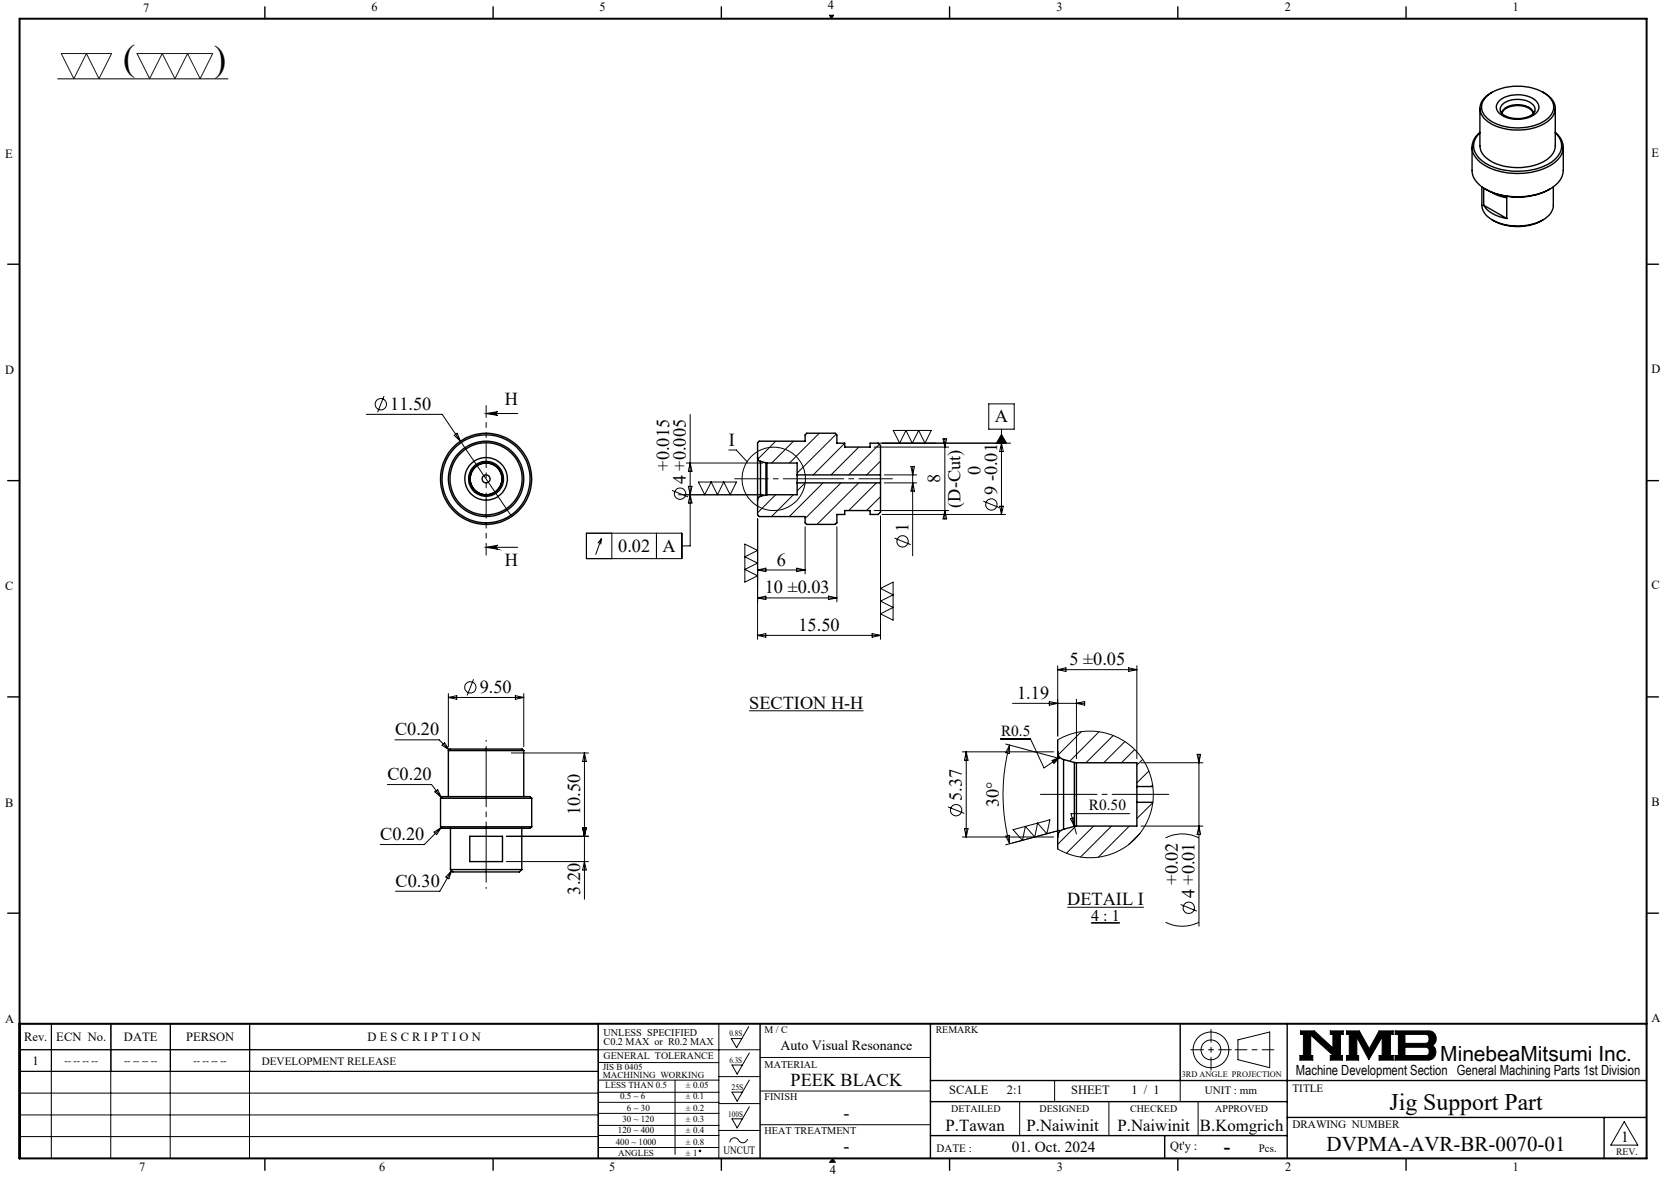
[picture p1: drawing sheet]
<svg xmlns="http://www.w3.org/2000/svg" width="420mm" height="297mm" viewBox="0 0 420 297" stroke-linecap="round" stroke-linejoin="round" font-family="sans-serif">
<g fill="none" stroke="#000" stroke-width=".25">
<path d="M14.5 19.9h43M209.2 3.8h1.1l-.6 .9zM96.9 99.9l-1.7 4.1M92.4 104.6h19.1l4.6 6.7M114.6 109.9l.7-.6 .8 2zM116.1 111.3l13 19M122.6 104.3l3-.4a.49 .49 0 0 0-.5 .4 .49 .49 0 0 0 .5 .5zM122.6 104.3h8M173.1 116.8h19.4M174.1 104.6v33.2h-2.1M174.1 116.8l.5 2.1h-1zM183.8 113.6h1.9l2.8 2.9"/>
<path d="M195.7 111.3l-4.5 4.5M200.2 111.3l-5.5 5.5M206.7 109.3l-7.6 7.5M210.9 109.6l-9.8 9.8M213.1 111.9l-8 7.9M216.6 112.8l-7 7M220.5 112.8h18.8M221.5 111.8h33.4M221.8 112.1l-7.7 7.7M222.1 116.3l-3.5 3.5M223.1 119.8h8.1M225.3 108.6h9.6l-1.6 3.2-1.6-3.2-1.6 3.2-1.6-3.2-1.6 3.2z"/>
<path d="M229.8 117.7h.9l-.5 2.1zM230.2 117.7v22.6M237.9 110.7h.9l-.5 2.1zM238.3 110.7v20.2M249.4 101.9h6.4v6.4h-6.4zM252.6 108.3v21.5M252.6 109.6l1.3 2.2h-2.5zM252.6 111.8l.5 2.1h-.9zM122.6 138.1l3-.5a.51 .51 0 0 0-.5 .5 .51 .51 0 0 0 .5 .5zM122.6 138.1h8M147.9 134.5h24.1v6.5h-24.1zM151.7 135.9l-.9 1.2"/>
<path d="M151.7 135.9l-.1 1.5M151.7 135.9l-1.5 4.1M154.3 134.5v6.5M165.6 134.5v6.5M169.5 123.8l4.1 1.6M171.2 124.8h21.3M173.6 122.7h1l-.5 2.1zM174.1 124.8l.5 2.1h-1zM176.2 121.6h9.6l-1.6 3.2-1.6-3.2-1.6 3.2-1.6-3.2-1.6 3.2zM187.9 137.3l3.2 1.6-3.2 1.6 3.2 1.6-3.2 1.6 3.2 1.6-3.2 1.6zM191.1 130.9v30.4M195.7 124.8l-4.6 4.6"/>
<path d="M200.1 124.8l-5.5 5.5M203.1 132.9v11.9M203.1 121.8l-2 2.1M207.6 121.8l-8.5 8.5M211.1 132.9v19M211.1 131.8l-.5 .5M212.1 121.8l-9 9M216.6 121.8l-10.5 10.5M220.5 128.8h18.8M221.1 121.8l-7 7M222.1 130.2v31.1M222.1 125.3l-3.5 3.5"/>
<path d="M222.5 129.8h31.1M223.1 121.8h8.1M225.6 135.8l4.1 1.6M230.2 121.8l.5 2.1h-.9zM238.3 128.8l.5 2.1h-.9zM248 126.5l4.1 1.6M252.2 127.7h.9l-.5 2.1zM191.1 143.8l2.1-.4v.8zM191.1 150.9l2.1-.5v.9zM191.1 150.9h20M191.1 143.8h12M201 143.4l2.1 .4-2.1 .4z"/>
<path d="M209 150.4l2.1 .5-2.1 .4zM220 159.9l2.1 .4-2.1 .5zM222.1 148.5l3.2-1.6v9.6l-3.2-1.6 3.2-1.6-3.2-1.6 3.2-1.6zM113.1 175v13.4M113.1 176h19M113.1 176l2.1-.5v1zM119.5 171.4l-1.7 4.1M130 175.5l2.1 .5-2.1 .5zM132.1 175v13.4M189 179.4h28.8M191.1 160.3h31M191.1 160.3l2.1-.4v.9z"/>
<path d="M255.4 177.5h18.2M264.7 177l2.1 .5-2.1 .4zM266.8 168v17.7M266.8 169h20M266.8 169l2.1-.5v.9zM271.5 176.5v14.9M271.5 177.5l2.1-.5v.9zM284.7 168.5l2.1 .5-2.1 .4zM286.8 168v23.4M97.7 198h11.2l2.4 3.2M99.6 186.7h11.2l2.5 2.5M109.7 199.8l.7-.5 .9 1.9z"/>
<path d="M112.1 187.4l1.2 1.8-1.8-1.1zM129 190h19.4M147.4 190v36.9M147.4 190l.5 2.1h-.9zM242.7 189.7h23.1M243.7 189.7v21.5M243.7 189.7l.5 2.1h-.9zM252.5 186.4h7.4l3.4 7.4 4-2.7M253.7 187.7l13.6 3.7M254.7 188l-.1 2.1-.9-.2zM254.7 188a47.4 47.4 0 0 0 0 24.9M265.4 191.9l1.9-.8-1.4 1.5z"/>
<path d="M266.8 186.7l3.5-1.5 3.8-.7h2.2l2.5 .5 2 .6 2.1 1 3 2.2 1.6 1.8 1.2 1.7 1.5 3.5 .6 2.3 .1 2-.1 2.2-.4 2.2-.6 1.9-1.1 2.3-1.6 2.2-1 1-1.6 1.4-1.7 1.1-2.1 1-1.6 .5-2.7 .5h-2.4l-2.2-.3-1.9-.5-3.1-1.4M272.8 184.6l-5.9 5.9M277.2 184.6l-7.4 7.5M280.8 185.6l-6.9 6.9M283.7 187.1l-5.3 5.4M286.2 189.2l-3.3 3.3M287.8 192.5h15.6M288.3 191.6l-1.5 1.5M289.8 194.6l-3 3M290.8 198.1l-.4 .4M302 190.4h.9l-.5 2.1zM302.4 190.4v43.3"/>
<path d="M109.5 210l1.8-1.2-1.2 1.8zM111.3 208.8l-4.3 4.3h-11.1M113.9 219.7l-.7 2.1-.7-.5zM113.9 219.7l-3 5.2h-11.1M127.7 211h20.7M127.7 217.4h20.7M147 208.9h.9l-.5 2.1zM147.4 217.4l.5 2.1h-.9zM239.1 203.6l4.1 1.6M242.7 211.2h23.1M243.3 209.1h.9l-.5 2.1zM253.7 211l.9-.2 .1 2.1z"/>
<path d="M255.4 212.7l11.9-3.2-13.6 3.7M255.6 209.4l3.1-.9-.8 3.6zM261.7 207.7l-.7 3.5-2.3-2.7M261.7 207.7l-3 .8M261.7 207.7l3.1-.8-.7 3.5zM270.1 206.6l.8-.2 .1 2.1zM271 208.5l.5 2M271.4 208.5l-4.6 4.6M275.9 208.5l-6.9 6.8M280.4 208.5l-7.8 7.7M284.9 208.5l-7.9 7.8M285 205.3h-14.8l.8 3.2"/>
<path d="M287.6 210.3l-2.9 2.8M287.8 208.5h15.6M290.8 202.6l-4 3.9M294 211.4a9.5 9.5 0 0 1 8.4 0M302.4 208.5l.5 2.1h-.9zM269.2 228.9h19.4M275.3 232.9h7.1M275.3 232.8h7.2M294 232.7a9.5 9.5 0 0 0 8.4 0M297.8 228.2l4.1 1.7M12.9 258.3v34M13 258.3v12"/>
<path d="M27.9 258.3v34M28 258.3v12M42.9 258.3v34M43 258.3v12M62.9 258.3v34M63 258.3v12M150.9 258.3v34M181.3 258.3v34M188.9 259l-3.1 5.4-1.3-2.3h2.6M4.9 264.9h186.8M4.9 275.8h146M5 270.3v-12h146v12l-146.1 .1"/>
<path d="M5 264.9h146M150.9 278.2h30.4M150.9 275.6h30.4M150.9 272.6h30.4M150.9 268.1h30.4M170.3 272.6v18.7M181.3 271.7h10.4M181.3 278.5h10.4M189 279.3l-3.1 5.3-1.3-2.3h2.7M189 265.7l-3.1 5.3-1.3-2.3h2.7M189 272.6l-3.1 5.3-1.3-2.3h2.7M191.7 266.8h43"/>
<path d="M191.7 275.3h43M257.2 278v8.6M266 272.7v5.3M279.7 278v8.6M297.7 272.7v5.3M302.2 278v8.6M312.3 262.4l8-2v9l-8-2zM328 260.1h3.5l4.7 4.3v-3.4h-.6v-.9h3.2v.9h-.7v5.3h.5v1.2h-3v-1.2h.7l-5.7-5.1v5.1h.6v1.2h-3.3v-1.2h.9v-5.3h-.8zM339.7 260.1h3.2l2.5 4.6 2.5-4.6h3.5v.9h-.7v5.3h.7v1.2h-3.5v-1.2h.8v-4.6l-3.4 5.7-3-5.7v4.6h.4v1.2h-3v-1.2h.7v-5.3h-.7zM351.9 260.1h8.4a1.97 1.97 0 0 1 1.9 1.5 1.97 1.97 0 0 1-.9 2.2 2.03 2.03 0 0 1 .8 2.2 2.03 2.03 0 0 1-1.8 1.5h-8.4v-1.2h.8v-5.3h-.8zM354.4 261h5.4l.6 .5v1.2l-.4 .5-.3 .1h-5.3zM354.4 264.3h5.4l.6 .4 .1 1a.79 .79 0 0 1-.8 .6h-5.3z"/>
<path d="M4.9 281.3h146M4.9 286.8h146M150.9 280.9h30.4M150.9 286.5h30.4M150.9 284h30.4M150.9 289.6h30.4M181.3 285.3h10.4M188.6 287.4a1.29 1.29 0 0 1-1.2 1 1.29 1.29 0 0 1-1.3-.9 1.14 1.14 0 0 0-1.3-.3 1.14 1.14 0 0 0-.7 1.1M191.7 283.8h43M210 292.3l.7 1M409.7 283l3.4 6h-6.8z"/>
<circle cx="96.1" cy="102" r="1.44"/>
<circle cx="171.5" cy="124.6" r="1.43"/>
<circle cx="195.2" cy="120.8" r="8"/>
<circle cx="227.7" cy="136.6" r="1.43"/>
<circle cx="250.1" cy="127.3" r="1.43"/>
<circle cx="118.6" cy="173.5" r="1.44"/>
<circle cx="241.2" cy="204.5" r="1.43"/>
<circle cx="299.8" cy="229.1" r="1.43"/>
<circle cx="305.5" cy="264.9" r="2.51"/>
<circle cx="305.5" cy="264.9" r="4.5"/>
<circle cx="176.6" cy="290.4" r=".2"/>
</g>
<path d="M311.6 264.9h9.7" fill="none" stroke="#000" stroke-width=".25" stroke-dasharray="15.2 1.3 1.3 1.3" stroke-dashoffset="12.3"/>
<path d="M305.5 259.8v10.2M300.4 264.9h10.2" fill="none" stroke="#000" stroke-width=".25" stroke-dasharray="15.2 1.3 1.3 1.3" stroke-dashoffset="12"/>
<g fill="none" stroke="#000" stroke-width=".35">
<path d="M66.8 1.7v3M124.4 1.7v3M182 1.7v3M239.5 1.7v3M297.1 1.7v3M354.7 1.7v3M371.3 37.1v5.9a6.4 6.4 0 0 0 4.5 5.3 17.8 17.8 0 0 0 16-1.2 5.4 5.4 0 0 0 2.5-4.1v-5.9M373.3 27.3v9.5a5.2 5.2 0 0 0 3.6 4.3 14.5 14.5 0 0 0 13.5-1 4.3 4.3 0 0 0 1.9-3.3v-9.5M373.3 33.5a4.3 4.3 0 0 0 .4 6.9 16.5 16.5 0 0 0 14 2.2 8.2 8.2 0 0 0 6.1-4.8 4.2 4.2 0 0 0-1.5-4.3M373.3 33.4a4.6 4.6 0 0 0 .4 7.8 17.2 17.2 0 0 0 18.5-.2 4.5 4.5 0 0 0 .1-7.6M374.8 24.5a12.6 12.6 0 0 1 11.4-2.4 7 7 0 0 1 5.6 4.1 4.3 4.3 0 0 1-2.9 4.7 13.9 13.9 0 0 1-13.5-.9 3.5 3.5 0 0 1-.6-5.5zM376.4 23.3a4.5 4.5 0 0 0-2.9 5.2 8.5 8.5 0 0 0 6.8 4.1 13.1 13.1 0 0 0 11-2.8 3.7 3.7 0 0 0-1.1-5.9l-.9-.6"/>
<path d="M378.4 25.2a7.8 7.8 0 0 1 9.2 .4 2.21 2.21 0 0 1-1.1 3.6 7.8 7.8 0 0 1-8.5-.8 2.1 2.1 0 0 1 .4-3.2zM378.8 28.6a3.7 3.7 0 0 1 4-2.2 3.7 3.7 0 0 1 4.1 2.2M378.8 28.6a4.3 4.3 0 0 1 4.8-1.9l.7 .1a2.99 2.99 0 0 1 2.5 1.8M378.9 26.5a6.2 6.2 0 0 1 8 .1 1.8 1.8 0 0 1-1.3 2.8 6.6 6.6 0 0 1-7-1l-.1-.3a1.58 1.58 0 0 1 .4-1.6zM373.8 47.2v4.6a5.1 5.1 0 0 0 3.7 4.2 13.5 13.5 0 0 0 12.9-1.4 3.9 3.9 0 0 0 1.4-2.8v-4.6M374.3 51.8a8.2 8.2 0 0 0 5.8 3.3M374.3 47.4v4.4M374.3 51.8l5.8 3.3M374.7 47.7a17.2 17.2 0 0 0 16.2 0M376.2 48.5l1.9 .9 2 .5v5.2M376.4 55.5a13 13 0 0 0 12.8 0M1.9 66.7h3"/>
<path d="M415.4 66.7h3M191.1 115.5a1.01 1.01 0 0 0 .7 .9M191.1 115.5v10.7M191.1 115.5v-3.8l.4-.4h11.6v-1.6l.4-.4h7.2l.4 .4v2.1h2v1h6.4v-1h2l.6 .6v7.4M191.8 116.4v8.8M191.8 116.4l1.4 .4M193.2 116.8h.3M193.2 116.8v8.1M193.5 116.8v8M193.5 116.8h7.6v3M201.1 119.8v2M201.1 119.8h21"/>
<path d="M222.1 119.8v2M1.9 121.3h3M191.8 125.2a1.01 1.01 0 0 0-.7 1M193.2 124.9l-1.4 .3M193.5 124.8l-.3 .1M201.1 121.8h21M201.1 121.8v3h-7.6M222.1 121.8v7.4l-.6 .6h-2v-1h-6.4v1h-2v2.1l-.4 .4h-7.2l-.4-.4v-1.6h-11.6l-.4-.4v-3.7M415.4 121.3h3M1.9 175.9h3M415.4 175.9h3M113.1 189.4h19"/>
<path d="M113.1 189.4l.4-.4h18.2l.4 .4M113.1 189.4v11.6M132.1 189.4v11.6M266.8 189.7a1.91 1.91 0 0 0 1.5 2M266.8 189.7v21.5M266.8 186.7v3M268.3 191.7v17.6M268.3 191.7l2.7 .7M271 192.4l.5 .1M271 192.4v16.1M271.5 192.5v16M271.5 192.5h15.3v6"/>
<path d="M286.8 198.5v4M286.8 198.5h4M111.1 201.4h23M111.1 208.6h23M111.1 201.4l.4-.4h22.2l.4 .4M111.1 208.6l.4 .4h22.2l.4-.4M111.1 201.4v7.2M113.6 219.4h18M113.6 219.4l.6 .6h16.8l.6-.6M113.6 209v10.4M118.5 211h8.3v6.4h-8.3zM131.6 209v10.4"/>
<path d="M134.1 201.4v7.2M266.8 211.2v3M268.3 209.3a1.91 1.91 0 0 0-1.5 1.9M271 208.5l-2.7 .8M271.5 208.5h-.5M286.8 202.5h4M286.8 202.5v6h-15.3M1.9 230.4h3M415.4 230.4h3M150.9 258.3v34M191.7 258.3v34M234.7 258.3v34"/>
<path d="M297.7 258.3v14.4M324.7 258.3v34M234.7 272.7h180.7M234.7 278h90M66.8 292.3v3M124.4 292.3v3M182 292.3v3M234.7 286.6h90M239.5 292.3v3M293.8 286.6v5.7M297.1 292.3v3M324.7 282h90.7"/>
<path d="M354.7 292.3v3M404.6 282v10.3"/>
<circle cx="122.6" cy="120.8" r="11.1"/>
<circle cx="122.6" cy="120.8" r="5.4"/>
<circle cx="122.6" cy="120.8" r="9.5"/>
<circle cx="122.6" cy="120.8" r="9.1"/>
<circle cx="122.6" cy="120.8" r="4"/>
<circle cx="122.6" cy="120.8" r="11.5"/>
<circle cx="122.6" cy="120.8" r="1.01"/>
<circle cx="122.6" cy="120.8" r="4.4"/>
</g>
<path d="M4.9 4.7h410.5v287.6h-410.5zM4.9 258.3h410.5" fill="none" stroke="#000" stroke-width=".5"/>
<path d="M210 292.3l-.7 1h1.4" fill="none" stroke="#00f" stroke-width=".25"/>
<g fill="#000">
<path d="M210 292.3l.7 1h-1.4z"/>
<path d="M209.2 3.8l.5 .9 .6-.9zM328 260.1v.9h.8v5.3h-.9v1.2h3.3v-1.2h-.6v-5.1l5.7 5.1h-.7v1.2h3v-1.2h-.5v-5.3h.7v-.9h-3.2v.9h.6v3.4l-4.7-4.3zM351.9 260.1v.9h.8v5.3h-.8v1.2h8.6l.7-.2 .6-.5 .4-.8v-.8l-.3-.8-.6-.6 .8-.8 .2-1.3-.5-.9-.5-.5-.6-.2zM354.4 264.3h5.4l.6 .4 .1 1-.6 .6h-5.5zM354.4 261l5.5 .1 .5 .5v1.1l-.3 .5-.3 .1h-5.4zM339.7 260.1v.9h.7v5.3h-.7v1.2h3v-1.2h-.4v-4.6l3 5.7 3.4-5.7v4.6h-.8v1.2h3.5v-1.2h-.7v-5.3h.7v-.9h-3.5l-2.5 4.6-2.5-4.6z" fill-rule="evenodd"/>
</g>
<path d="M122.6 102.3v37.8" fill="none" stroke="#000" stroke-width=".25" stroke-dasharray="6.3 1.3 1.3 1.3 1.3 1.3" stroke-dashoffset="3.3"/>
<path d="M225.1 120.8h-39.8" fill="none" stroke="#000" stroke-width=".25" stroke-dasharray="15.2 1.3 1.3 1.3" stroke-dashoffset="6.8"/>
<path d="M294.8 200.4h-32.4" fill="none" stroke="#000" stroke-width=".25" stroke-dasharray="15.2 1.3 1.3 1.3" stroke-dashoffset="1"/>
<path d="M122.6 186.8v37.4" fill="none" stroke="#000" stroke-width=".25" stroke-dasharray="15.2 1.3 1.3 1.3" stroke-dashoffset="-1.6"/>
<path d="M15.5 13.5h12.7l-3.2 6.4-3.2-6.4-3.2 6.4zM34.6 13.5h19.1l-3.2 6.4-3.2-6.4-3.2 6.4-3.2-6.4-3.2 6.4z" fill="none" stroke="#191924" stroke-width=".25"/>
<g fill="#000">
<path d="M252.6 109.6l1.3 2.2h-2.5zM265.4 191.9l1.9-.8-1.4 1.5z"/>
<path d="M122.6 104.3l3-.4a.49 .49 0 0 0-.5 .4 .49 .49 0 0 0 .5 .5zM122.6 138.1l3-.5a.51 .51 0 0 0-.5 .5 .51 .51 0 0 0 .5 .5z"/>
</g>
<g font-size="9.2">
<text x="31.1" y="17.7">(</text>
<text x="54" y="17.8">)</text>
</g>
<text font-size="6" x="350.5" y="280">Jig Support Part</text>
<g font-size="5.3">
<text x="363.3" y="267.7">MinebeaMitsumi Inc.</text>
<text x="334.6" y="290.4">DVPMA-AVR-BR-0070-01</text>
</g>
<text font-size="4.9" x="308.8" y="290.9">-</text>
<g font-size="4.6">
<text x="98.4" y="103.4">11.50</text>
<text x="127.3" y="102.2">H</text>
<text x="251" y="106.5">A</text>
<text x="183.8" y="112.5">I</text>
<text x="168.8" y="118.7" transform="rotate(-90 168.8 118.7)">+0.015</text>
<text x="247.4" y="119.9" transform="rotate(-90 247.4 119.9)">0</text>
<text x="173" y="122.2" transform="rotate(-90 173 122.2)">4 +0.005</text>
<text x="237.2" y="122" transform="rotate(-90 237.2 122)">8</text>
<text x="251.5" y="124.9" transform="rotate(-90 251.5 124.9)">9 -0.01</text>
<text x="242.3" y="128.1" transform="rotate(-90 242.3 128.1)">(D-Cut)</text>
<text x="229.2" y="134.2" transform="rotate(-90 229.2 134.2)">1</text>
<text x="127.3" y="142.9">H</text>
<text x="155.9" y="139.2">0.02</text>
<text x="167.1" y="139.2">A</text>
<text x="196" y="142.7">6</text>
<text x="192.9" y="149.8">10 ±0.03</text>
<text x="201.4" y="159.2">15.50</text>
<text x="269.8" y="167.9">5 ±0.05</text>
<text x="121" y="174.9">9.50</text>
<text x="189" y="178.8">SECTION H-H</text>
<text x="256.6" y="176.4">1.19</text>
<text x="99.6" y="185.6">C0.20</text>
<text x="97.7" y="196.9">C0.20</text>
<text x="242.7" y="202.1" transform="rotate(-90 242.7 202.1)">5.37</text>
<text x="251.9" y="203.7" transform="rotate(-90 251.9 203.7)">30°</text>
<text x="146.4" y="205.7" transform="rotate(-90 146.4 205.7)">10.50</text>
<text x="95.9" y="212">C0.20</text>
<text x="99.8" y="223.8">C0.30</text>
<text x="146.4" y="225.7" transform="rotate(-90 146.4 225.7)">3.20</text>
<text x="297.1" y="223.2" transform="rotate(-90 297.1 223.2)">+0.02</text>
<text x="301.3" y="226.7" transform="rotate(-90 301.3 226.7)">4 +0.01</text>
<text x="269.2" y="228.4">DETAIL I</text>
<text x="199.4" y="274.1">PEEK BLACK</text>
<text x="212.7" y="282.4">-</text>
<text x="212.8" y="290.6">-</text>
</g>
<g font-size="4.2">
<text x="238.5" y="285.5">P.Tawan</text>
<text x="258.9" y="285.5">P.Naiwinit</text>
<text x="281.9" y="285.5">P.Naiwinit</text>
<text x="302.7" y="285.5">B.Komgrich</text>
</g>
<text font-size="4" x="275.3" y="232.3">4 : 1</text>
<g font-size="3.9">
<text x="252.5" y="185.7">R0.5</text>
<text x="274.7" y="204.4">R0.50</text>
<text x="255.2" y="290.6">01. Oct. 2024</text>
<text x="408.9" y="288.2">1</text>
</g>
<g font-size="3.5">
<text x="196.8" y="265">Auto Visual Resonance</text>
<text x="326.9" y="271.4">Machine Development Section General Machining Parts 1st Division</text>
</g>
<g font-size="3.2">
<text x="36.1" y="2.9">7</text>
<text x="93.7" y="2.8">6</text>
<text x="151.3" y="2.8">5</text>
<text x="208.8" y="2.2">4</text>
<text x="266.5" y="2.8">3</text>
<text x="324.1" y="2.8">2</text>
<text x="381.6" y="2.8">1</text>
<text x="1.3" y="39.8">E</text>
<text x="416.6" y="39.5">E</text>
<text x="1.3" y="94.3">D</text>
<text x="416.6" y="94.1">D</text>
<text x="1.3" y="148.9">C</text>
<text x="416.6" y="148.7">C</text>
<text x="1.3" y="203.6">B</text>
<text x="416.6" y="203.3">B</text>
<text x="416.6" y="258">A</text>
<text x="1.3" y="258.1">A</text>
<text x="6.1" y="262.7">Rev.</text>
<text x="14.2" y="262.7">ECN No.</text>
<text x="31.3" y="262.7">DATE</text>
<text x="46.9" y="262.7">PERSON</text>
<text x="92.7" y="262.7">D E S C R I P T I O N</text>
<text x="8.2" y="268.7">1</text>
<text x="239.4" y="276.2">SCALE</text>
<text x="254" y="276.2">2:1</text>
<text x="270.2" y="276.2">SHEET</text>
<text x="285.4" y="276.2">1 / 1</text>
<text x="295.2" y="290.1">Qt'y :</text>
<text x="35.1" y="295.5">7</text>
<text x="95.7" y="295.6">6</text>
<text x="153.6" y="295.6">5</text>
<text x="209.3" y="296.3">4</text>
<text x="266.6" y="295.6">3</text>
<text x="324.2" y="295.6">2</text>
<text x="381.6" y="295.6">1</text>
</g>
<g font-size="2.8">
<text x="66" y="268.6">DEVELOPMENT RELEASE</text>
<text x="326" y="275.4">TITLE</text>
<text x="303.9" y="276.2">UNIT : mm</text>
<text x="326" y="284.7">DRAWING NUMBER</text>
<text x="182.5" y="291.2">UNCUT</text>
<text x="236.3" y="290.7">DATE :</text>
<text x="317.6" y="290.6">Pcs.</text>
</g>
<g font-size="2.6">
<text x="152.2" y="261.3">UNLESS SPECIFIED</text>
<text x="152.2" y="263.7">C0.2 MAX or R0.2 MAX</text>
<text x="192.9" y="269.4">MATERIAL</text>
<text x="192.9" y="277.7">FINISH</text>
<text x="192.9" y="286.3">HEAT TREATMENT</text>
</g>
<g font-size="2.5">
<text x="192.9" y="260.7">M / C</text>
<text x="236" y="260.7">REMARK</text>
<text x="16.3" y="268.5">-- -- -- --</text>
<text x="31.3" y="268.5">-- -- -- --</text>
<text x="48.8" y="268.5">-- -- -- --</text>
<text x="152.3" y="267.3">GENERAL TOLERANCE</text>
<text x="239.9" y="280.5">DETAILED</text>
<text x="262.2" y="280.5">DESIGNED</text>
<text x="285.1" y="280.5">CHECKED</text>
<text x="306.6" y="280.5">APPROVED</text>
<text x="407.7" y="291.5">REV.</text>
</g>
<g font-size="2.3">
<text x="152.1" y="270">JIS B 0405</text>
<text x="152.1" y="272.1">MACHINING WORKING</text>
<text x="152.7" y="274.6">LESS THAN 0.5</text>
<text x="173" y="274.6">± 0.05</text>
<text x="156.4" y="277.4">0.5 ~ 6</text>
<text x="158.1" y="280.3">6 ~ 30</text>
<text x="173" y="277.4">± 0.1</text>
<text x="173" y="280.3">± 0.2</text>
<text x="155.9" y="286">120 ~ 400</text>
<text x="157" y="283.2">30 ~ 120</text>
<text x="173" y="283.2">± 0.3</text>
<text x="173" y="286">± 0.4</text>
<text x="155.3" y="288.9">400 ~ 1000</text>
<text x="155.9" y="291.7">ANGLES</text>
<text x="173" y="288.9">± 0.8</text>
<text x="173" y="291.7">± 1</text>
</g>
<g font-size="2.1">
<text x="184" y="261.5">0.8S</text>
<text x="184" y="268.1">6.3S</text>
<text x="184.5" y="275">25S</text>
<text x="298.1" y="271.8">3RD ANGLE PROJECTION</text>
<text x="183.7" y="281.9">100S</text>
</g>
</svg>
